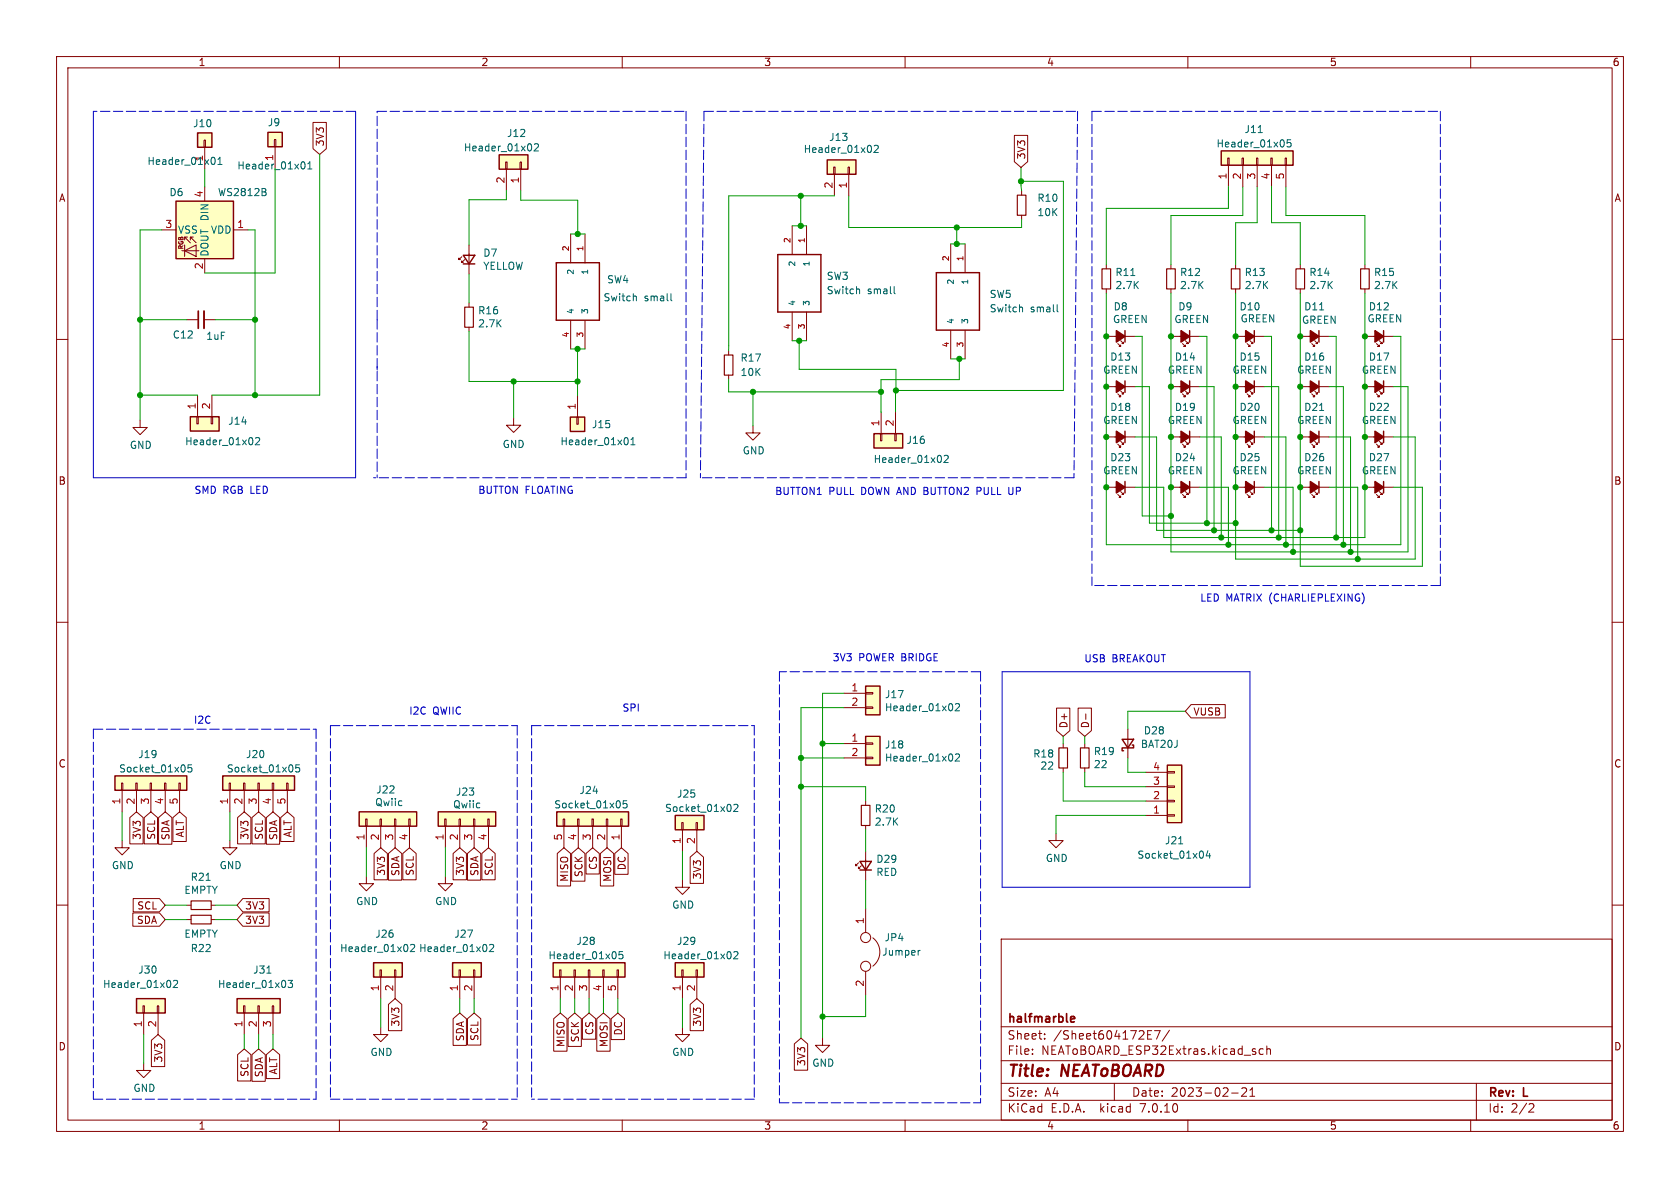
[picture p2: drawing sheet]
<svg xmlns="http://www.w3.org/2000/svg" width="297mm" height="210mm" viewBox="0 0 297 210" stroke-linecap="round" stroke-linejoin="round" font-family="sans-serif">
<g fill="none" stroke="#840000" stroke-width=".18">
<path d="M10 10h277v190h-277zM12 12h273v186h-273zM60 10v2M110 10v2M160 10v2M210 10v2M260 10v2M36.1 24.8h.2v1.2h-.2zM36.2 26v3.8M36.2 33v2.6M48.5 24.7h.3v1.2h-.3zM48.6 25.9v3.9"/>
<path d="M55.3 21.6h2.4v4.7l-1.2 1-1.2-1zM89.4 28.6h.2v1.3h-.2zM89.5 29.9v3.8M91.9 28.6h.3v1.3h-.3zM92.1 29.9v3.8M140 39.9v5.1M142.6 39.9v5.1M147.4 29.5h.2v1.3h-.2zM147.5 30.8v3.8M149.9 29.5h.3v1.3h-.3zM150 30.8v3.8M179.3 23.9h2.4v4.7l-1.2 1-1.2-1z"/>
<path d="M180.6 33.7v.8M180.6 38.1v.7M217 27.9h.3v1.3h-.3zM217.2 29.2v3.8M219.6 27.9h.2v1.3h-.2zM219.7 29.2v3.8M222.1 27.9h.3v1.3h-.3zM222.2 29.2v3.8M224.7 27.9h.2v1.3h-.2zM224.8 29.2v3.8M227.2 27.9h.3v1.3h-.3zM227.3 29.2v3.8"/>
<path d="M10 60h2M28.6 40.6h2.5M32.1 44.3h3.1M32.6 44.3l2.1-1v2zM32.6 43.3v2M33 56.5h2.1M33.1 41.9h-.5l1.1 1M33.7 41.9v.5M34.2 41.9h-.5l1 1M36.1 56.5h2M36.2 45.7v2.6M41.3 40.6h2.5"/>
<path d="M81.7 45.4l-.6 .5v-.3v.3h.3M82.2 45.9l-.5 .5v-.3v.3h.2M82.9 43.3v5.1M82.9 53.5v.8M82.9 57.8v.8M100.9 41.4v5M100.9 56.6v5.1M103.4 41.4v5M103.4 56.6v5.1M140 55.2v5M142.6 55.2v5M168.1 43.1v5.1"/>
<path d="M168.1 58.4v5M170.6 43.1v5.1M170.6 58.4v5M195.6 59.5h5.1M195.6 46.8v.7M195.6 51.1v.7M207 59.5h5.1M207 46.8v.7M207 51.1v.7M218.4 59.5h5.1M218.4 46.8v.7M218.4 51.1v.7"/>
<path d="M229.9 59.5h5M229.9 46.8v.7M229.9 51.1v.7M241.3 59.5h5.1M241.3 46.8v.7M241.3 51.1v.7M285 60h2M24.8 74.3v1.3h1.2l-1.2 1.2-1.3-1.2h1.3M34.8 73.7h.3v1.2h-.3zM34.9 69.9v3.8M37.3 73.7h.3v1.2h-.3zM37.5 69.9v3.8"/>
<path d="M90.8 73.9v1.3h1.3l-1.3 1.2-1.3-1.2h1.3M102 73.7h.2v1.3h-.2zM102.1 69.9v3.8M128.8 62v.8M128.8 66.3v.8M133.1 75.3v1.2h1.3l-1.3 1.3-1.3-1.3h1.3M155.6 76.7h.3v1.2h-.3zM155.8 72.9v3.8M158.2 76.7h.2v1.2h-.2zM158.3 72.9v3.8M195.6 68.4h5.1M195.6 77.2h5.1"/>
<path d="M197.6 78.5l.5 .5h-.2h.2v-.2M197.6 69.6l.5 .5h-.2h.2v-.2M197.6 60.7l.5 .5h-.2h.2v-.2M198.1 78l.5 .5h-.2h.2v-.2M198.1 69.1l.5 .5h-.2h.2v-.2M198.1 60.2l.5 .5h-.2h.2v-.2M207 68.4h5.1M207 77.2h5.1M209 69.6l.5 .5h-.2h.2v-.2M209 78.5l.5 .5h-.2h.2v-.2M209 60.7l.5 .5h-.2h.2v-.2M209.5 69.1l.6 .5h-.3h.3v-.2"/>
<path d="M209.5 78l.6 .5h-.3h.3v-.2M209.5 60.2l.6 .5h-.3h.3v-.2M218.4 68.4h5.1M218.4 77.2h5.1M220.5 78.5l.5 .5h-.3h.3v-.2M220.5 69.6l.5 .5h-.3h.3v-.2M220.5 60.7l.5 .5h-.3h.3v-.2M221 78l.5 .5h-.3h.3v-.2M221 69.1l.5 .5h-.3h.3v-.2M221 60.2l.5 .5h-.3h.3v-.2M229.9 68.4h5M229.9 77.2h5"/>
<path d="M231.9 69.6l.5 .5h-.2h.2v-.2M231.9 78.5l.5 .5h-.2h.2v-.2M231.9 60.7l.5 .5h-.2h.2v-.2M232.4 69.1l.5 .5h-.2h.2v-.2M232.4 78l.5 .5h-.2h.2v-.2M232.4 60.2l.5 .5h-.2h.2v-.2M241.3 68.4h5.1M241.3 77.2h5.1M243.3 78.5l.5 .5h-.2h.2v-.2M243.3 69.6l.5 .5h-.2h.2v-.2M243.3 60.7l.5 .5h-.2h.2v-.2M243.8 78l.5 .5h-.2h.2v-.2"/>
<path d="M243.8 69.1l.5 .5h-.2h.2v-.2M243.8 60.2l.5 .5h-.2h.2v-.2M195.6 86.1h5.1M197.6 87.4l.5 .5h-.2h.2v-.2M198.1 86.9l.5 .5h-.2h.2v-.3M207 86.1h5.1M209 87.4l.5 .5h-.2h.2v-.2M209.5 86.9l.6 .5h-.3h.3v-.3M218.4 86.1h5.1M220.5 87.4l.5 .5h-.3h.3v-.2M221 86.9l.5 .5h-.3h.3v-.3M229.9 86.1h5"/>
<path d="M231.9 87.4l.5 .5h-.2h.2v-.2M232.4 86.9l.5 .5h-.2h.2v-.3M241.3 86.1h5.1M243.3 87.4l.5 .5h-.2h.2v-.2M243.8 86.9l.5 .5h-.2h.2v-.3M10 110h2M285 110h2M21.5 138.4h.2v1.3h-.2zM21.6 139.7v3.8M24 138.4h.3v1.3h-.3zM24.1 139.7v3.8M26.5 138.4h.3v1.3h-.3z"/>
<path d="M26.7 139.7v3.8M29.1 138.4h.2v1.3h-.2zM29.2 139.7v3.8M31.6 138.4h.3v1.3h-.3zM31.7 139.7v3.8M40.5 138.4h.3v1.3h-.3zM40.6 139.7v3.8M43.1 138.4h.2v1.3h-.2zM43.2 139.7v3.8M45.6 138.4h.2v1.3h-.2zM45.7 139.7v3.8M48.1 138.4h.3v1.3h-.3z"/>
<path d="M48.3 139.7v3.8M50.7 138.4h.2v1.3h-.2zM50.8 139.7v3.8M149.2 122.6h3.8M149.2 125.1h3.8M149.2 131.4h3.8M149.2 134h3.8M153 125h1.3v.2h-1.3zM153 122.4h1.3v.3h-1.3zM153 133.9h1.3v.2h-1.3zM153 131.3h1.3v.3h-1.3zM186.8 125.2h2.3v4l-1.1 1-1.2-1z"/>
<path d="M188 131.4v.8M188 135.8v.7M190.6 125.2h2.3v4l-1.1 1-1.2-1zM191.8 131.4v.8M191.8 135.8v.7M192 126.2v1M199.4 128.9v5.1M202.6 139.1h3.8M202.6 136.5h3.8M206.4 136.4h1.2v.3h-1.2zM206.4 138.9h1.2v.3h-1.2zM210.6 124.6h6v2.3h-6l-1.1-1.2z"/>
<path d="M10 160h2M21.6 148.6v1.3h1.3l-1.3 1.2-1.3-1.2h1.3M23 144.5l1.1-1 1.2 1v4.7h-2.3zM23.5 158.8h4.7l1 1.2-1 1.2h-4.7zM25.5 144.5l1.2-1 1.1 1v4.7h-2.3zM28 144.5l1.2-1 1.2 1v4.7h-2.4zM30.6 144.5l1.1-1 1.2 1v4.3h-2.3zM40.6 148.6v1.3h1.3l-1.3 1.2-1.2-1.2h1.2M42 144.5l1.2-1 1.2 1v4.7h-2.4zM42.9 158.8h4.7v2.4h-4.7l-1-1.2zM44.5 144.5l1.2-1 1.2 1v4.7h-2.4zM47.1 144.5l1.2-1 1.1 1v4.7h-2.3z"/>
<path d="M49.6 144.5l1.2-1 1.2 1v4.3h-2.4zM64.6 144.8h.3v1.3h-.3zM64.8 154.9v1.3h1.2l-1.2 1.3-1.3-1.3h1.3M64.8 146.1v3.8M66.1 150.9l1.2-1 1.2 1v4.6h-2.4zM67.2 144.8h.2v1.3h-.2zM67.3 146.1v3.8M68.7 150.9l1.1-1 1.2 1v4.7h-2.3zM69.7 144.8h.3v1.3h-.3zM69.8 146.1v3.8M71.2 150.9l1.2-1 1.2 1v4.6h-2.4zM72.3 144.8h.2v1.3h-.2z"/>
<path d="M72.4 146.1v3.8M78.6 144.8h.3v1.3h-.3zM78.7 154.9v1.3h1.3l-1.3 1.3-1.2-1.3h1.2M78.7 146.1v3.8M80.1 150.9l1.2-1 1.2 1v4.6h-2.4zM81.2 144.8h.2v1.3h-.2zM81.3 146.1v3.8M82.6 150.9l1.2-1 1.2 1v4.7h-2.4zM83.7 144.8h.2v1.3h-.2zM83.8 146.1v3.8M85.2 150.9l1.2-1 1.1 1v4.6h-2.3zM86.2 144.8h.3v1.3h-.3z"/>
<path d="M86.4 146.1v3.8M98.5 150.9l1.2-1 1.2 1v5.7h-2.4zM99.6 144.8h.2v1.3h-.2zM99.7 146.1v3.8M101.1 150.9l1.1-1 1.2 1v4.9h-2.3zM102.1 144.8h.3v1.3h-.3zM102.2 146.1v3.8M103.6 150.9l1.2-1 1.2 1v3.6h-2.4zM104.6 144.8h.3v1.3h-.3zM104.8 146.1v3.8M106.1 150.9l1.2-1 1.2 1v5.7h-2.4zM107.2 144.8h.2v1.3h-.2z"/>
<path d="M107.3 146.1v3.8M108.7 150.9l1.2-1 1.1 1v3.7h-2.3zM109.7 144.8h.3v1.3h-.3zM109.9 146.1v3.8M120.5 145.4h.3v1.3h-.3zM120.6 155.6v1.2h1.3l-1.3 1.3-1.2-1.3h1.2M120.6 146.7v3.8M122 151.5l1.2-1 1.2 1v4.7h-2.4zM123.1 145.4h.2v1.3h-.2zM123.2 146.7v3.8M151.8 152.5l-.5 .5v-.2v.2h.2M152.3 153l-.5 .5v-.2v.2h.2"/>
<path d="M153 141.6v.8M153 145.9v.8M153 150.5v5.1M186.7 147.3v1.3h1.3l-1.3 1.3-1.3-1.3h1.3M202.6 144.1h3.8M202.6 141.6h3.8M206.4 141.5h1.2v.2h-1.2zM206.4 144h1.2v.3h-1.2zM285 160h2M23.5 161.4h4.7l1 1.2-1 1.1h-4.7zM25.3 177.8h.2v1.3h-.2zM25.4 179.1v3.8"/>
<path d="M27.8 177.8h.3v1.3h-.3zM27.9 179.1v3.8M33 160h.8M33 162.6h.8M37.3 160h.8M37.3 162.6h.8M42.9 161.4h4.7v2.3h-4.7l-1-1.1zM43.1 177.8h.2v1.3h-.2zM43.2 179.1v3.8M45.6 177.8h.2v1.3h-.2zM45.7 179.1v3.8M48.1 177.8h.3v1.3h-.3z"/>
<path d="M48.3 179.1v3.8M67.2 171.5h.2v1.2h-.2zM67.3 172.7v3.8M68.7 177.5l1.1-1 1.2 1v4.7h-2.3zM69.7 171.5h.3v1.2h-.3zM69.8 172.7v3.8M81.2 171.5h.2v1.2h-.2zM81.3 172.7v3.8M83.7 171.5h.2v1.2h-.2zM83.8 172.7v3.8M98.9 171.5h.3v1.2h-.3zM99.1 172.7v3.8"/>
<path d="M101.5 171.5h.2v1.2h-.2zM101.6 172.7v3.8M104 171.5h.3v1.2h-.3zM104.1 172.7v3.8M106.6 171.5h.2v1.2h-.2zM106.7 172.7v3.8M109.1 171.5h.2v1.2h-.2zM109.2 172.7v3.8M120.5 171.5h.3v1.2h-.3zM120.6 172.7v3.8M122 177.5l1.2-1 1.2 1v4.7h-2.4zM123.1 171.5h.2v1.2h-.2z"/>
<path d="M123.2 172.7v3.8M153 160.7v4.1M153 171.7v4.2M154.3 165.8a3.1 3.1 0 0 1 0 5M177 166h108v32h-108zM25.4 188v1.2h1.3l-1.3 1.3-1.3-1.3h1.3M26.8 183.9l1.1-1 1.2 1v4.6h-2.3zM42 186.4l1.2-1 1.2 1v4.7h-2.4zM44.5 186.4l1.2-1 1.2 1v4.7h-2.4zM47.1 186.4l1.2-1 1.1 1v4.3h-2.3zM60 198v2M67.3 181.6v1.3h1.3l-1.3 1.3-1.3-1.3h1.3"/>
<path d="M80.1 180.1l1.2-1 1.2 1v4.7h-2.4zM82.6 180.1l1.2-1 1.2 1v4.6h-2.4zM97.9 180.1l1.2-1 1.1 1v5.7h-2.3zM100.4 180.1l1.2-1 1.2 1v4.9h-2.4zM103 180.1l1.1-1 1.2 1v3.6h-2.3zM105.5 180.1l1.2-1 1.2 1v5.7h-2.4zM108 180.1l1.2-1 1.2 1v3.7h-2.4zM110 198v2M120.6 181.6v1.3h1.3l-1.3 1.3-1.2-1.3h1.2M140.4 184.5l1.2-1 1.2 1v4.7h-2.4zM145.4 183.5v1.3h1.3l-1.3 1.3-1.3-1.3h1.3M160 198v2"/>
<path d="M177 194.5h108M177 191.5h108M177 187.5h108M177 181.5h108M182.5 186.3v.1M182.5 185.5v.1M184.7 183.6v.1M184.7 182.8v.1M197 191.5v3M202.9 182.9h.5M202.9 183.7h.7M202.9 182.2h.7"/>
<path d="M204.1 182.2h1l-.6 1.5M206.7 182.1l-1.2 2M210 198v2M217.7 193.2h1.2M219.5 192.4l.6-.1 .2 .1 .1 .3-.9 1.1h.9M221 193.8h.8M221 192.7l.4-.4v1.5M223.3 185.5l-.4-.1-.3 .3v.4l.1 .2h.6M224 185.5l.2-.1 .3 .1 .1 .9M224 184.9v1.5M260 198v2M261 191.5v6.5"/>
<path d="M270.5 195.1l.5 .1 .2 .3-1 1.1h1"/>
<circle cx="153" cy="170.8" r=".89"/>
<circle cx="153" cy="165.7" r=".89"/>
</g>
<path d="M35.1 55v3M189.3 180.2l.7-.2-.1-.2-.4-.1-.2 .2v.7h.6" fill="none" stroke="#840000" stroke-width=".3"/>
<g fill="none" stroke="#840000" stroke-width=".25">
<path d="M31.1 35.6h10.2v10.1h-10.2zM34.9 23.5h2.6v2.5h-2.6zM47.4 23.4h2.5v2.5h-2.5zM88.3 27.4h5v2.5h-5zM146.2 28.3h5.1v2.5h-5.1zM215.9 26.7h12.7v2.5h-12.7zM81.9 45.1h2l-1 1.6zM81.9 46.7h2M98.3 46.4h7.7v10.2h-7.7zM137.5 45h7.6v10.2h-7.6zM165.5 48.2h7.7v10.2h-7.7zM198.9 58.4v2.1"/>
<path d="M210.3 58.4v2.1M221.7 58.4v2.1M233.2 58.4v2.1M244.6 58.4v2.1M33.7 73.7h5v2.5h-5zM100.8 73.7h2.6v2.6h-2.6zM154.5 76.7h5.1v2.5h-5.1zM198.9 67.3v2.1M198.9 76.2v2.1M210.3 67.3v2.1M210.3 76.2v2.1M221.7 67.3v2.1"/>
<path d="M221.7 76.2v2.1M233.2 67.3v2.1M233.2 76.2v2.1M244.6 67.3v2.1M244.6 76.2v2.1M198.9 85.1v2M210.3 85.1v2M221.7 85.1v2M233.2 85.1v2M244.6 85.1v2M20.3 137.2h12.7v2.5h-12.7zM39.4 137.2h12.7v2.5h-12.7z"/>
<path d="M153 121.3h2.6v5.1h-2.6zM153 130.2h2.6v5.1h-2.6zM198.4 130.7h2l-1 1.5zM200.2 131.7h.2v.5h-2v.5h.2M206.4 135.3h2.5v10.1h-2.5zM63.5 143.5h10.2v2.6h-10.2zM77.5 143.5h10.1v2.6h-10.1zM98.4 143.5h12.7v2.6h-12.7zM119.4 144.1h5.1v2.6h-5.1zM152 152.3h2.1l-1.1 1.5zM152 153.8h2.1M24.1 176.5h5.1v2.6h-5.1z"/>
<path d="M41.9 176.5h7.6v2.6h-7.6zM66 170.2h5.1v2.5h-5.1zM80 170.2h5.1v2.5h-5.1zM97.8 170.2h12.7v2.5h-12.7zM119.4 170.2h5.1v2.5h-5.1z"/>
</g>
<g fill="#840000" stroke="#840000" stroke-width=".25">
<path d="M220.2 85.1l1.5 1-1.5 1z"/>
<path d="M231.6 85.1l1.6 1-1.6 1z"/>
<path d="M243.1 85.1l1.5 1-1.5 1z"/>
<path d="M231.6 67.3l1.6 1.1-1.6 1z"/>
<path d="M220.2 76.2l1.5 1-1.5 1.1z"/>
<path d="M231.6 76.2l1.6 1-1.6 1.1z"/>
<path d="M220.2 67.3l1.5 1.1-1.5 1z"/>
<path d="M208.8 67.3l1.5 1.1-1.5 1z"/>
<path d="M197.4 76.2l1.5 1-1.5 1.1z"/>
<path d="M197.4 67.3l1.5 1.1-1.5 1z"/>
<path d="M197.4 85.1l1.5 1-1.5 1z"/>
<path d="M208.8 85.1l1.5 1-1.5 1z"/>
<path d="M208.8 76.2l1.5 1-1.5 1.1z"/>
<path d="M243.1 76.2l1.5 1-1.5 1.1z"/>
<path d="M243.1 67.3l1.5 1.1-1.5 1z"/>
<path d="M231.6 58.4l1.6 1.1-1.6 1z"/>
<path d="M243.1 58.4l1.5 1.1-1.5 1z"/>
<path d="M208.8 58.4l1.5 1.1-1.5 1z"/>
<path d="M197.4 58.4l1.5 1.1-1.5 1z"/>
<path d="M220.2 58.4l1.5 1.1-1.5 1z"/>
</g>
<g fill="none" stroke="#006464" stroke-width=".18">
<path d="M37.7 27.8a.79 .79 0 0 1 0 1.3M38.5 29.1h.7M38.5 28.2l.4-.4v1.3M46.9 34l.2 .2-.2 .3M46.9 33.4v.4M53.6 28.6a.79 .79 0 0 1 0 1.3M54.4 29.9h.7M54.4 29l.4-.4v1.3M94.5 25.5l.5-.1 .2 .4-.8 .9h.8M154.5 25.8l.5-.1 .3 .3-.8 1h.8M222.4 23.4h.8M228.2 24.7h-.6l-.1 .6 .2-.1 .4 .1 .1 .1v.5l-.2 .1-.5-.1"/>
<path d="M112.1 52.3l.4 .2v.7M118.6 51.9v1.1l.2 .2M151.6 51.1l.4 .2v.6M158.1 50.7v1l.2 .2M180.4 54.3l.4 .2v.6M186.9 53.9v1l.2 .2M199.9 48.7h.7M233.3 54.8h.7M45.2 77.5l.5-.1 .2 .3-.8 .9h.8M110.8 77.4a.79 .79 0 0 1 0 1.2M111.5 78.6h.8M111.5 77.7l.4-.3v1.2"/>
<path d="M233.3 72.6h.7M166.9 80.6l.5-.1 .2 .4-.7 .9h.7M32.7 135.4v.8M33.9 135.2h-.6l-.1 .6 .2-.1h.4l.1 .2v.4l-.2 .2-.5-.2M51.7 135.4v.8M52.9 135.2h-.6v.6l.1-.1h.5l.1 .2-.1 .4-.2 .2-.4-.2M168.9 124.5l.5-.1 .2 .3-.8 .9h.8M168.9 133.4l.5-.1 .2 .3-.8 .9h.8M36.4 155.6h.8M109.6 141.8v.8M110.8 141.5h-.6l-.1 .7 .2-.2 .4 .1 .2 .2-.1 .4-.2 .1-.5-.1M129.2 142.4v.8"/>
<path d="M129.7 142.3l.5-.1 .3 .3-.8 1h.8M208.4 149.2h.7M212.7 150.7v.8M213.5 150.4l-.3 .9h.8M213.8 150.9v.8M30.7 173.4l.5-.1 .2 .4-.8 .9h.8M47.2 172h.7M50.9 173.3h.8l-.4 .5 .4 .1v.5l-.2 .2-.6-.2M72.6 167.1l.5-.2 .2 .4-.8 .9h.8M86.6 167.1l.4-.2 .3 .4-.8 .9h.8M110.1 168.2h-.6l-.1 .6 .2-.1 .4 .1 .1 .1v.5l-.2 .1-.5-.1M129.7 168.3l.5-.1 .3 .4-.8 .9h.8"/>
<path d="M162.7 168l-.3 .1"/>
</g>
<g fill="#ffffc2" stroke="#ffffc2" stroke-width=".18">
<path d="M33.7 73.7h5v2.5h-5z"/>
<path d="M215.9 26.7h12.7v2.5h-12.7z"/>
<path d="M31.1 35.6h10.2v10.1h-10.2z"/>
<path d="M34.9 23.5h2.6v2.5h-2.6z"/>
<path d="M47.4 23.4h2.5v2.5h-2.5z"/>
<path d="M206.4 135.3h2.5v10.1h-2.5z"/>
<path d="M41.9 176.5h7.6v2.6h-7.6z"/>
<path d="M97.8 170.2h12.7v2.5h-12.7z"/>
<path d="M119.4 170.2h5.1v2.5h-5.1z"/>
<path d="M119.4 144.1h5.1v2.6h-5.1z"/>
<path d="M24.1 176.5h5.1v2.6h-5.1z"/>
<path d="M98.4 143.5h12.7v2.6h-12.7z"/>
<path d="M80 170.2h5.1v2.5h-5.1z"/>
<path d="M66 170.2h5.1v2.5h-5.1z"/>
<path d="M63.5 143.5h10.2v2.6h-10.2z"/>
<path d="M77.5 143.5h10.1v2.6h-10.1z"/>
<path d="M100.8 73.7h2.6v2.6h-2.6z"/>
<path d="M88.3 27.4h5v2.5h-5z"/>
<path d="M39.4 137.2h12.7v2.5h-12.7z"/>
<path d="M20.3 137.2h12.7v2.5h-12.7z"/>
<path d="M153 121.3h2.6v5.1h-2.6z"/>
<path d="M153 130.2h2.6v5.1h-2.6z"/>
<path d="M154.5 76.7h5.1v2.5h-5.1z"/>
<path d="M146.2 28.3h5.1v2.5h-5.1z"/>
</g>
<g fill="none" stroke="#840000" stroke-width=".2">
<path d="M179.8 34.5h1.6v3.6h-1.6zM82.2 54.3h1.5v3.5h-1.5zM194.8 47.5h1.5v3.6h-1.5zM206.2 47.5h1.6v3.6h-1.6zM217.7 47.5h1.5v3.6h-1.5zM229.1 47.5h1.5v3.6h-1.5zM240.5 47.5h1.6v3.6h-1.6zM128.1 62.8h1.5v3.5h-1.5zM187.2 132.2h1.5v3.6h-1.5zM191 132.2h1.5v3.6h-1.5zM33.8 159.3h3.5v1.5h-3.5zM152.3 142.4h1.5v3.5h-1.5z"/>
<path d="M33.8 161.8h3.5v1.5h-3.5z"/>
</g>
<path d="M36.1 55v3" fill="none" stroke="#840000" stroke-width=".33"/>
<path d="M16.5 19.7v64.8h46.4v-64.8M66.7 64.8v.6M172.7 86.8h.5M173.2 86.1h-.5v1.3M178.3 86.1v1.1l.2 .2h.3M177.2 118.7h43.8v38.1h-43.8z" fill="none" stroke="#0000c2" stroke-width=".18"/>
<g fill="none" stroke="#0000c2" stroke-width=".18" stroke-dasharray="1.7 .6">
<path d="M62.9 19.7h-46.4M66.7 19.7h54.6M121.3 19.7v64.8M124.5 19.7h66M124.5 19.7l-.7 64.8M190.5 19.7l-.6 64.8M193 19.7v83.8M193 19.7h61.6M254.6 19.7v83.8M66.7 56.5v28M66.7 56.5v-36.8M121.3 84.5h-55.3"/>
<path d="M189.9 84.5h-66.1M137.8 118.7v76.2M173.4 118.7v76.2M173.4 118.7h-35.6M254.6 103.5h-61.6M16.5 128.9v65.4M16.5 128.9h39.4M55.9 128.9v65.4M58.4 128.3v66M58.4 128.3h33M91.4 128.3v66M94 128.3h39.3"/>
<path d="M94 128.3v66M133.3 128.3v66M16.5 194.3h39.4M58.4 194.3h33M133.3 194.3h-39.3M137.8 194.9h35.6"/>
</g>
<g fill="none" stroke="#009600" stroke-width=".18">
<path d="M36.2 29.8v3.2M48.6 29.8v18.5h-12.4M56.5 27.3v42.6h-19M89.5 33.7v1.6h-6.6v8M92.1 33.7v1.7h10v6M140 39.9h2.6M141.6 34.6v5.3M147.5 34.6h-18.7v27.4M150 34.6v5.6h30.6v-1.4M180.5 32h7.5v37h-29.7v3.9M180.5 29.6l.1 4.1M217.2 33v3.8h-21.6v10"/>
<path d="M219.7 33v5.1h-12.7v8.7M222.2 33v6.4h-3.8v7.4M224.8 33v6.4h5.1v7.4M227.3 33v5.1h14v8.7M24.8 56.5h8.2M28.6 40.6h-3.8v33.7M38.1 56.5h7M43.8 40.6h1.3v29.3M82.9 58.6v8.8h19.2M82.9 48.4v5.1M100.9 41.4h2.5M168.1 43.1h2.5"/>
<path d="M169.1 40.2v2.9M195.6 51.8v44.5h52v-36.8h-1.2M200.7 59.5h1.2v31.7h5.1M207 51.8v45.8h41.9v-29.2h-2.5M212.1 59.5h1.3v33M218.4 51.8v47h31.8v-21.6h-3.8M223.5 59.5h1.3v34.3M229.9 51.8v48.3h21.6v-14h-5.1M234.9 59.5h1.3v35.5M241.3 51.8v43.2h-35.6v-8.9h-5M24.8 69.9h10.1M90.8 67.4v6.5"/>
<path d="M100.9 61.7h2.5M102.1 61.7v8.2M128.8 67.1v2.2h27M133.1 69.3v6M140 60.2h2.6M141.3 60.2v5.1h17.1v3.7M168.1 63.4h2.5M169.6 63.4v3.7h-13.8v5.8M200.7 68.4h2.5v24.1h15.2M200.7 77.2h3.8v16.6h25.4M212.1 68.4h2.5v25.4M212.1 77.2h3.8v17.8"/>
<path d="M223.5 68.4h2.6v26.6M223.5 77.2h3.8v19.1M234.9 68.4h2.6v27.9M234.9 77.2h3.9v20.4M212.1 86.1h5.1v10.2M223.5 86.1h5.1v11.5M234.9 86.1h5.1v12.7M141.6 139.1h11.4v2.5M141.6 134h7.6M145.4 131.4h3.8M149.2 122.6h-3.8v60.9M149.2 125.1h-7.6v58.4"/>
<path d="M188 130.2v1.2M188 136.5v5.1h14.6M191.8 130.2v1.2M191.8 136.5v2.6h10.8M199.4 134v2.5h3.2M209.5 125.7h-10.1v3.2M21.6 143.5v5.1M40.6 143.5v5.1M64.8 149.9v5M78.7 149.9v5M120.6 150.5v5.1M153 146.7v3.8"/>
<path d="M153 155.6v5.1M202.6 144.1h-15.9v3.2M29.2 160h3.8M29.2 162.6h3.8M38.1 160h3.8M38.1 162.6h3.8M67.3 176.5v5.1M81.3 176.5v2.6M83.8 176.5v2.6M99.1 176.5v2.6M101.6 176.5v2.6M104.1 176.5v2.6"/>
<path d="M106.7 176.5v2.6M109.2 176.5v2.6M120.6 176.5v5.1M153 175.9v3.8h-7.6M25.4 182.9v5.1M43.2 182.9v2.5M45.7 182.9v2.5M48.3 182.9v2.5"/>
</g>
<g fill="#009600" stroke="#009600" stroke-width=".18">
<circle cx="45.1" cy="56.5" r=".46"/>
<circle cx="24.8" cy="56.5" r=".46"/>
<circle cx="169.1" cy="43.1" r=".46"/>
<circle cx="169.6" cy="63.4" r=".46"/>
<circle cx="141.3" cy="60.2" r=".46"/>
<circle cx="141.6" cy="39.9" r=".46"/>
<circle cx="133.1" cy="69.3" r=".46"/>
<circle cx="141.6" cy="34.6" r=".46"/>
<circle cx="158.4" cy="69" r=".46"/>
<circle cx="155.8" cy="69.3" r=".46"/>
<circle cx="145.4" cy="131.4" r=".46"/>
<circle cx="141.6" cy="134" r=".46"/>
<circle cx="145.4" cy="179.7" r=".46"/>
<circle cx="141.6" cy="139.1" r=".46"/>
<circle cx="102.1" cy="61.7" r=".46"/>
<circle cx="102.1" cy="67.4" r=".46"/>
<circle cx="102.1" cy="41.4" r=".46"/>
<circle cx="24.8" cy="69.9" r=".46"/>
<circle cx="90.8" cy="67.4" r=".46"/>
<circle cx="45.1" cy="69.9" r=".46"/>
<circle cx="214.6" cy="93.8" r=".46"/>
<circle cx="207" cy="86.1" r=".46"/>
<circle cx="213.4" cy="92.5" r=".46"/>
<circle cx="195.6" cy="86.1" r=".46"/>
<circle cx="195.6" cy="68.4" r=".46"/>
<circle cx="207" cy="91.2" r=".46"/>
<circle cx="215.9" cy="95" r=".46"/>
<circle cx="207" cy="77.2" r=".46"/>
<circle cx="218.4" cy="68.4" r=".46"/>
<circle cx="218.4" cy="77.2" r=".46"/>
<circle cx="207" cy="68.4" r=".46"/>
<circle cx="207" cy="59.5" r=".46"/>
<circle cx="195.6" cy="59.5" r=".46"/>
<circle cx="195.6" cy="77.2" r=".46"/>
<circle cx="169.1" cy="40.2" r=".46"/>
<circle cx="180.5" cy="32" r=".46"/>
<circle cx="217.2" cy="96.3" r=".46"/>
<circle cx="224.8" cy="93.8" r=".46"/>
<circle cx="218.4" cy="92.5" r=".46"/>
<circle cx="228.6" cy="97.6" r=".46"/>
<circle cx="226.1" cy="95" r=".46"/>
<circle cx="227.3" cy="96.3" r=".46"/>
<circle cx="241.3" cy="59.5" r=".46"/>
<circle cx="241.3" cy="68.4" r=".46"/>
<circle cx="229.9" cy="93.8" r=".46"/>
<circle cx="229.9" cy="68.4" r=".46"/>
<circle cx="218.4" cy="59.5" r=".46"/>
<circle cx="229.9" cy="59.5" r=".46"/>
<circle cx="237.5" cy="96.3" r=".46"/>
<circle cx="238.8" cy="97.6" r=".46"/>
<circle cx="236.2" cy="95" r=".46"/>
<circle cx="240" cy="98.8" r=".46"/>
<circle cx="229.9" cy="86.1" r=".46"/>
<circle cx="229.9" cy="77.2" r=".46"/>
<circle cx="241.3" cy="86.1" r=".46"/>
<circle cx="241.3" cy="77.2" r=".46"/>
<circle cx="218.4" cy="86.1" r=".46"/>
</g>
<g font-size="2.8" fill="#840000">
<text x="178" y="190.9">Title:</text>
<text x="187.7" y="190.9">NEAToBOARD</text>
</g>
<g font-size="2.1" fill="#840000">
<text x="178" y="184">Sheet:</text>
<text x="178" y="181.2">halfmarble</text>
<text x="186.2" y="184">/Sheet604172E7/</text>
<text x="178" y="186.7">File:</text>
<text x="184.1" y="186.7">NEAToBOARD_ESP32Extras.kicad_sch</text>
<text x="178" y="196.9">KiCad</text>
<text x="178" y="194.1">Size:</text>
<text x="184.7" y="194.1">A4</text>
<text x="185.7" y="196.9">E.D.A.</text>
<text x="194.6" y="196.9">kicad</text>
<text x="200" y="194.1">Date:</text>
<text x="201.8" y="196.9">7.0.10</text>
<text x="207" y="194.1">2023-02-21</text>
<text x="263" y="194.3">Rev:</text>
<text x="263" y="196.9">Id:</text>
<text x="267.1" y="196.9">2/2</text>
<text x="269.4" y="194.3">L</text>
</g>
<g font-size="1.8" fill="#840000">
<text x="35" y="11.9">1</text>
<text x="85" y="11.9">2</text>
<text x="135" y="11.9">3</text>
<text x="185" y="11.9">4</text>
<text x="235" y="11.9">5</text>
<text x="285" y="11.9">6</text>
<text x="57.5" y="26" transform="rotate(-90 57.5 26)">3V3</text>
<text x="181.5" y="28.3" transform="rotate(-90 181.5 28.3)">3V3</text>
<text x="10.3" y="35.9">A</text>
<text x="285.3" y="35.9">A</text>
<text x="10.3" y="85.9">B</text>
<text x="285.3" y="85.9">B</text>
<text x="188.9" y="128.8" transform="rotate(-90 188.9 128.8)">D+</text>
<text x="192.7" y="128.8" transform="rotate(-90 192.7 128.8)">D-</text>
<text x="210.9" y="126.7">VUSB</text>
<text x="10.3" y="135.9">C</text>
<text x="285.3" y="135.9">C</text>
<text x="25.1" y="148.6" transform="rotate(-90 25.1 148.6)">3V3</text>
<text x="27.6" y="148.6" transform="rotate(-90 27.6 148.6)">SCL</text>
<text x="30.2" y="148.6" transform="rotate(-90 30.2 148.6)">SDA</text>
<text x="32.7" y="148.1" transform="rotate(-90 32.7 148.1)">ALT</text>
<text x="44.1" y="148.6" transform="rotate(-90 44.1 148.6)">3V3</text>
<text x="46.7" y="148.6" transform="rotate(-90 46.7 148.6)">SCL</text>
<text x="49.2" y="148.6" transform="rotate(-90 49.2 148.6)">SDA</text>
<text x="51.8" y="148.1" transform="rotate(-90 51.8 148.1)">ALT</text>
<text x="68.3" y="154.9" transform="rotate(-90 68.3 154.9)">3V3</text>
<text x="70.8" y="155" transform="rotate(-90 70.8 155)">SDA</text>
<text x="73.3" y="154.9" transform="rotate(-90 73.3 154.9)">SCL</text>
<text x="82.2" y="154.9" transform="rotate(-90 82.2 154.9)">3V3</text>
<text x="84.8" y="155" transform="rotate(-90 84.8 155)">SDA</text>
<text x="87.3" y="154.9" transform="rotate(-90 87.3 154.9)">SCL</text>
<text x="100.6" y="156" transform="rotate(-90 100.6 156)">MISO</text>
<text x="103.2" y="155.1" transform="rotate(-90 103.2 155.1)">SCK</text>
<text x="105.7" y="153.9" transform="rotate(-90 105.7 153.9)">CS</text>
<text x="108.3" y="156" transform="rotate(-90 108.3 156)">MOSI</text>
<text x="110.8" y="153.9" transform="rotate(-90 110.8 153.9)">DC</text>
<text x="124.1" y="155.5" transform="rotate(-90 124.1 155.5)">3V3</text>
<text x="24.2" y="161">SCL</text>
<text x="43.2" y="161">3V3</text>
<text x="24.1" y="163.5">SDA</text>
<text x="43.2" y="163.5">3V3</text>
<text x="10.3" y="185.9">D</text>
<text x="70.8" y="181.6" transform="rotate(-90 70.8 181.6)">3V3</text>
<text x="82.2" y="184.2" transform="rotate(-90 82.2 184.2)">SDA</text>
<text x="84.8" y="184.1" transform="rotate(-90 84.8 184.1)">SCL</text>
<text x="100" y="185.2" transform="rotate(-90 100 185.2)">MISO</text>
<text x="102.6" y="184.4" transform="rotate(-90 102.6 184.4)">SCK</text>
<text x="105.1" y="183.1" transform="rotate(-90 105.1 183.1)">CS</text>
<text x="107.6" y="185.2" transform="rotate(-90 107.6 185.2)">MOSI</text>
<text x="110.2" y="183.1" transform="rotate(-90 110.2 183.1)">DC</text>
<text x="124.1" y="181.6" transform="rotate(-90 124.1 181.6)">3V3</text>
<text x="285.3" y="185.9">D</text>
<text x="28.9" y="187.9" transform="rotate(-90 28.9 187.9)">3V3</text>
<text x="44.1" y="190.5" transform="rotate(-90 44.1 190.5)">SCL</text>
<text x="46.7" y="190.5" transform="rotate(-90 46.7 190.5)">SDA</text>
<text x="49.2" y="190" transform="rotate(-90 49.2 190)">ALT</text>
<text x="142.6" y="188.6" transform="rotate(-90 142.6 188.6)">3V3</text>
<text x="35" y="199.9">1</text>
<text x="85" y="199.9">2</text>
<text x="135" y="199.9">3</text>
<text x="185" y="199.9">4</text>
<text x="235" y="199.9">5</text>
<text x="285" y="199.9">6</text>
</g>
<g font-size="1.8" fill="#006464">
<text x="34" y="22.7">J10</text>
<text x="47.3" y="22.5">J9</text>
<text x="219.9" y="23.7">J11</text>
<text x="26" y="29.4">Header_01x01</text>
<text x="35.9" y="28.6" transform="rotate(-90 35.9 28.6)">1</text>
<text x="81.9" y="27">Header_01x02</text>
<text x="89.5" y="24.4">J12</text>
<text x="142" y="27.2">Header_01x02</text>
<text x="146.5" y="25.1">J13</text>
<text x="215" y="26.3">Header_01x05</text>
<text x="29.9" y="34.9">D6</text>
<text x="38.4" y="34.9">WS2812B</text>
<text x="41.9" y="30.2">Header_01x01</text>
<text x="183.3" y="35.9">R10</text>
<text x="31.4" y="41.5">VSS</text>
<text x="37.2" y="41.5">VDD</text>
<text x="183.3" y="38.4">10K</text>
<text x="37.1" y="45.5" transform="rotate(-90 37.1 45.5)">DOUT DIN</text>
<text x="85.3" y="45.6">D7</text>
<text x="85.3" y="47.9">YELLOW</text>
<text x="106.6" y="53.5">Switch</text>
<text x="107.2" y="50.3">SW4</text>
<text x="113.9" y="53.5">small</text>
<text x="146.1" y="52.2">Switch</text>
<text x="146.1" y="49.7">SW3</text>
<text x="153.3" y="52.2">small</text>
<text x="174.9" y="52.9">SW5</text>
<text x="197.1" y="49">R11</text>
<text x="197.1" y="51.3">2.7K</text>
<text x="208.5" y="49">R12</text>
<text x="208.5" y="51.3">2.7K</text>
<text x="219.9" y="49">R13</text>
<text x="219.9" y="51.3">2.7K</text>
<text x="231.4" y="49">R14</text>
<text x="231.4" y="51.3">2.7K</text>
<text x="242.8" y="49">R15</text>
<text x="242.8" y="51.3">2.7K</text>
<text x="84.4" y="55.8">R16</text>
<text x="84.4" y="58.1">2.7K</text>
<text x="174.9" y="55.4">Switch</text>
<text x="182.1" y="55.4">small</text>
<text x="196.7" y="57.3">GREEN</text>
<text x="196.8" y="55.1">D8</text>
<text x="207.5" y="57.3">GREEN</text>
<text x="208.2" y="55.1">D9</text>
<text x="219" y="55.1">D10</text>
<text x="219.2" y="57.2">GREEN</text>
<text x="230.1" y="57.4">GREEN</text>
<text x="230.5" y="55.1">D11</text>
<text x="241.7" y="57.2">GREEN</text>
<text x="241.9" y="55.1">D12</text>
<text x="30.4" y="60">C12</text>
<text x="36.4" y="60.3">1uF</text>
<text x="130.8" y="64.1">R17</text>
<text x="196.2" y="64">D13</text>
<text x="207.6" y="64">D14</text>
<text x="219" y="64">D15</text>
<text x="230.5" y="64">D16</text>
<text x="241.9" y="64">D17</text>
<text x="130.8" y="66.7">10K</text>
<text x="194.9" y="66.3">GREEN</text>
<text x="206.4" y="66.3">GREEN</text>
<text x="217.8" y="66.3">GREEN</text>
<text x="229.2" y="66.3">GREEN</text>
<text x="240.7" y="66.3">GREEN</text>
<text x="40.2" y="75.3">J14</text>
<text x="104.6" y="75.9">J15</text>
<text x="194.9" y="75.2">GREEN</text>
<text x="196.2" y="72.8">D18</text>
<text x="206.4" y="75.2">GREEN</text>
<text x="207.6" y="72.8">D19</text>
<text x="217.8" y="75.2">GREEN</text>
<text x="219" y="72.8">D20</text>
<text x="229.2" y="75.2">GREEN</text>
<text x="230.5" y="72.8">D21</text>
<text x="240.7" y="75.2">GREEN</text>
<text x="241.9" y="72.8">D22</text>
<text x="22.9" y="79.6">GND</text>
<text x="32.6" y="78.9">Header_01x02</text>
<text x="88.8" y="79.4">GND</text>
<text x="99" y="78.9">Header_01x01</text>
<text x="131.2" y="80.5">GND</text>
<text x="154.4" y="82">Header_01x02</text>
<text x="160.2" y="78.7">J16</text>
<text x="196.2" y="81.7">D23</text>
<text x="207.6" y="81.7">D24</text>
<text x="219" y="81.7">D25</text>
<text x="230.5" y="81.7">D26</text>
<text x="241.9" y="81.7">D27</text>
<text x="194.9" y="84">GREEN</text>
<text x="206.4" y="84">GREEN</text>
<text x="217.8" y="84">GREEN</text>
<text x="229.2" y="84">GREEN</text>
<text x="240.7" y="84">GREEN</text>
<text x="156.3" y="123.6">J17</text>
<text x="156.3" y="125.9">Header_01x02</text>
<text x="202.1" y="130">D28</text>
<text x="21" y="136.8">Socket_01x05</text>
<text x="24.3" y="134.2">J19</text>
<text x="40" y="136.8">Socket_01x05</text>
<text x="43.4" y="134.2">J20</text>
<text x="156.3" y="132.5">J18</text>
<text x="156.3" y="134.8">Header_01x02</text>
<text x="182.6" y="134.1">R18</text>
<text x="183.8" y="136.2">22</text>
<text x="193.3" y="133.7">R19</text>
<text x="193.3" y="136">22</text>
<text x="201.6" y="132.4">BAT20J</text>
<text x="66.2" y="142.7">Qwiic</text>
<text x="66.4" y="140.5">J22</text>
<text x="80" y="143.1">Qwiic</text>
<text x="80.5" y="140.9">J23</text>
<text x="97.9" y="143.1">Socket_01x05</text>
<text x="102.3" y="140.6">J24</text>
<text x="117.5" y="143.7">Socket_01x02</text>
<text x="119.6" y="141.2">J25</text>
<text x="154.5" y="143.8">R20</text>
<text x="154.5" y="146.2">2.7K</text>
<text x="205.8" y="149.5">J21</text>
<text x="19.7" y="153.8">GND</text>
<text x="33.6" y="155.9">R21</text>
<text x="38.7" y="153.8">GND</text>
<text x="154.8" y="152.7">D29</text>
<text x="154.8" y="155">RED</text>
<text x="184.8" y="152.6">GND</text>
<text x="201" y="152">Socket_01x04</text>
<text x="32.5" y="158.2">EMPTY</text>
<text x="62.9" y="160.2">GND</text>
<text x="76.8" y="160.2">GND</text>
<text x="118.7" y="160.8">GND</text>
<text x="32.5" y="166">EMPTY</text>
<text x="66.3" y="166">J26</text>
<text x="80.2" y="166">J27</text>
<text x="101.8" y="167.2">J28</text>
<text x="119.6" y="167.2">J29</text>
<text x="156.3" y="166.6">JP4</text>
<text x="24.3" y="172.3">J30</text>
<text x="33.6" y="168.5">R22</text>
<text x="44.7" y="172.3">J31</text>
<text x="60" y="168.5">Header_01x02</text>
<text x="74" y="168.5">Header_01x02</text>
<text x="96.9" y="169.8">Header_01x05</text>
<text x="117.2" y="169.8">Header_01x02</text>
<text x="155.9" y="169.1">Jumper</text>
<text x="18.1" y="174.9">Header_01x02</text>
<text x="38.4" y="174.9">Header_01x03</text>
<text x="65.4" y="186.9">GND</text>
<text x="118.7" y="186.9">GND</text>
<text x="143.5" y="188.8">GND</text>
<text x="23.5" y="193.2">GND</text>
</g>
<g font-size="1.8" fill="#a90000">
<text x="48.4" y="28.6" transform="rotate(-90 48.4 28.6)">1</text>
<text x="35.9" y="35" transform="rotate(-90 35.9 35)">4</text>
<text x="89.3" y="32.5" transform="rotate(-90 89.3 32.5)">2</text>
<text x="91.8" y="32.5" transform="rotate(-90 91.8 32.5)">1</text>
<text x="147.3" y="33.4" transform="rotate(-90 147.3 33.4)">2</text>
<text x="149.8" y="33.4" transform="rotate(-90 149.8 33.4)">1</text>
<text x="216.9" y="31.8" transform="rotate(-90 216.9 31.8)">1</text>
<text x="219.5" y="31.8" transform="rotate(-90 219.5 31.8)">2</text>
<text x="222" y="31.8" transform="rotate(-90 222 31.8)">3</text>
<text x="224.5" y="31.8" transform="rotate(-90 224.5 31.8)">4</text>
<text x="227.1" y="31.8" transform="rotate(-90 227.1 31.8)">5</text>
<text x="29.1" y="40.4">3</text>
<text x="41.8" y="40.4">1</text>
<text x="35.9" y="47.7" transform="rotate(-90 35.9 47.7)">2</text>
<text x="34.7" y="72.5" transform="rotate(-90 34.7 72.5)">1</text>
<text x="37.2" y="72.5" transform="rotate(-90 37.2 72.5)">2</text>
<text x="101.8" y="72.5" transform="rotate(-90 101.8 72.5)">1</text>
<text x="155.5" y="75.5" transform="rotate(-90 155.5 75.5)">1</text>
<text x="158.1" y="75.5" transform="rotate(-90 158.1 75.5)">2</text>
<text x="150.4" y="122.3">1</text>
<text x="150.4" y="124.8">2</text>
<text x="150.4" y="131.2">1</text>
<text x="150.4" y="133.7">2</text>
<text x="203.8" y="136.3">4</text>
<text x="21.3" y="142.3" transform="rotate(-90 21.3 142.3)">1</text>
<text x="23.9" y="142.3" transform="rotate(-90 23.9 142.3)">2</text>
<text x="26.4" y="142.3" transform="rotate(-90 26.4 142.3)">3</text>
<text x="29" y="142.3" transform="rotate(-90 29 142.3)">4</text>
<text x="31.5" y="142.3" transform="rotate(-90 31.5 142.3)">5</text>
<text x="40.4" y="142.3" transform="rotate(-90 40.4 142.3)">1</text>
<text x="42.9" y="142.3" transform="rotate(-90 42.9 142.3)">2</text>
<text x="45.5" y="142.3" transform="rotate(-90 45.5 142.3)">3</text>
<text x="48" y="142.3" transform="rotate(-90 48 142.3)">4</text>
<text x="50.5" y="142.3" transform="rotate(-90 50.5 142.3)">5</text>
<text x="203.8" y="143.9">1</text>
<text x="203.8" y="141.4">2</text>
<text x="203.8" y="138.8">3</text>
<text x="64.5" y="148.7" transform="rotate(-90 64.5 148.7)">1</text>
<text x="67.1" y="148.7" transform="rotate(-90 67.1 148.7)">2</text>
<text x="69.6" y="148.7" transform="rotate(-90 69.6 148.7)">3</text>
<text x="72.1" y="148.7" transform="rotate(-90 72.1 148.7)">4</text>
<text x="78.5" y="148.7" transform="rotate(-90 78.5 148.7)">1</text>
<text x="81" y="148.7" transform="rotate(-90 81 148.7)">2</text>
<text x="83.6" y="148.7" transform="rotate(-90 83.6 148.7)">3</text>
<text x="86.1" y="148.7" transform="rotate(-90 86.1 148.7)">4</text>
<text x="99.4" y="148.7" transform="rotate(-90 99.4 148.7)">5</text>
<text x="102" y="148.7" transform="rotate(-90 102 148.7)">4</text>
<text x="104.5" y="148.7" transform="rotate(-90 104.5 148.7)">3</text>
<text x="107.1" y="148.7" transform="rotate(-90 107.1 148.7)">2</text>
<text x="109.6" y="148.7" transform="rotate(-90 109.6 148.7)">1</text>
<text x="120.4" y="149.3" transform="rotate(-90 120.4 149.3)">1</text>
<text x="122.9" y="149.3" transform="rotate(-90 122.9 149.3)">2</text>
<text x="152.8" y="163.5" transform="rotate(-90 152.8 163.5)">1</text>
<text x="67.1" y="175.3" transform="rotate(-90 67.1 175.3)">1</text>
<text x="69.6" y="175.3" transform="rotate(-90 69.6 175.3)">2</text>
<text x="81" y="175.3" transform="rotate(-90 81 175.3)">1</text>
<text x="83.6" y="175.3" transform="rotate(-90 83.6 175.3)">2</text>
<text x="98.8" y="175.3" transform="rotate(-90 98.8 175.3)">1</text>
<text x="101.3" y="175.3" transform="rotate(-90 101.3 175.3)">2</text>
<text x="103.9" y="175.3" transform="rotate(-90 103.9 175.3)">3</text>
<text x="106.4" y="175.3" transform="rotate(-90 106.4 175.3)">4</text>
<text x="109" y="175.3" transform="rotate(-90 109 175.3)">5</text>
<text x="120.4" y="175.3" transform="rotate(-90 120.4 175.3)">1</text>
<text x="122.9" y="175.3" transform="rotate(-90 122.9 175.3)">2</text>
<text x="152.8" y="174.5" transform="rotate(-90 152.8 174.5)">2</text>
<text x="25.1" y="181.7" transform="rotate(-90 25.1 181.7)">1</text>
<text x="27.7" y="181.7" transform="rotate(-90 27.7 181.7)">2</text>
<text x="42.9" y="181.7" transform="rotate(-90 42.9 181.7)">1</text>
<text x="45.5" y="181.7" transform="rotate(-90 45.5 181.7)">2</text>
<text x="48" y="181.7" transform="rotate(-90 48 181.7)">3</text>
</g>
<g font-size="1.8" fill="#0000c2">
<text x="34.3" y="87.4">SMD RGB LED</text>
<text x="84.5" y="87.4">BUTTON FLOATING</text>
<text x="136.9" y="87.6">BUTTON1</text>
<text x="146.5" y="87.6">PULL</text>
<text x="152.3" y="87.6">DOWN AND BUTTON2</text>
<text x="173.3" y="87.6">PULL</text>
<text x="179.2" y="87.6">UP</text>
<text x="212.1" y="106.4">LED MATRIX (CHARLIEPLEXING)</text>
<text x="147.1" y="117">3V3</text>
<text x="151.8" y="117">POWER BRIDGE</text>
<text x="191.6" y="117.2">USB</text>
<text x="196.6" y="117.2">BREAKOUT</text>
<text x="110" y="125.9">SPI</text>
<text x="34.2" y="128">I2C</text>
<text x="72.2" y="126.4">I2C</text>
<text x="76.5" y="126.4">QWIIC</text>
</g>
<g font-size="1.4" fill="#a90000">
<text x="100.6" y="44.5" transform="rotate(-90 100.6 44.5)">2</text>
<text x="103.2" y="44.5" transform="rotate(-90 103.2 44.5)">1</text>
<text x="139.8" y="43.1" transform="rotate(-90 139.8 43.1)">2</text>
<text x="142.3" y="43.1" transform="rotate(-90 142.3 43.1)">1</text>
<text x="167.8" y="46.3" transform="rotate(-90 167.8 46.3)">2</text>
<text x="170.4" y="46.3" transform="rotate(-90 170.4 46.3)">1</text>
<text x="100.6" y="59.8" transform="rotate(-90 100.6 59.8)">4</text>
<text x="103.2" y="59.8" transform="rotate(-90 103.2 59.8)">3</text>
<text x="139.8" y="58.3" transform="rotate(-90 139.8 58.3)">4</text>
<text x="142.3" y="58.3" transform="rotate(-90 142.3 58.3)">3</text>
<text x="167.8" y="61.5" transform="rotate(-90 167.8 61.5)">4</text>
<text x="170.4" y="61.5" transform="rotate(-90 170.4 61.5)">3</text>
</g>
<g font-size="1.4" fill="#006464">
<text x="140.8" y="47.2" transform="rotate(-90 140.8 47.2)">2</text>
<text x="143.3" y="47.2" transform="rotate(-90 143.3 47.2)">1</text>
<text x="101.6" y="48.7" transform="rotate(-90 101.6 48.7)">2</text>
<text x="104.2" y="48.7" transform="rotate(-90 104.2 48.7)">1</text>
<text x="168.8" y="50.4" transform="rotate(-90 168.8 50.4)">2</text>
<text x="171.4" y="50.4" transform="rotate(-90 171.4 50.4)">1</text>
<text x="101.6" y="55.6" transform="rotate(-90 101.6 55.6)">4</text>
<text x="104.2" y="55.6" transform="rotate(-90 104.2 55.6)">3</text>
<text x="140.8" y="54.1" transform="rotate(-90 140.8 54.1)">4</text>
<text x="143.3" y="54.1" transform="rotate(-90 143.3 54.1)">3</text>
<text x="168.8" y="57.3" transform="rotate(-90 168.8 57.3)">4</text>
<text x="171.4" y="57.3" transform="rotate(-90 171.4 57.3)">3</text>
</g>
<text font-size="1.1" fill="#840000" x="32.6" y="44.2" transform="rotate(-90 32.6 44.2)">RGB</text>
</svg>
